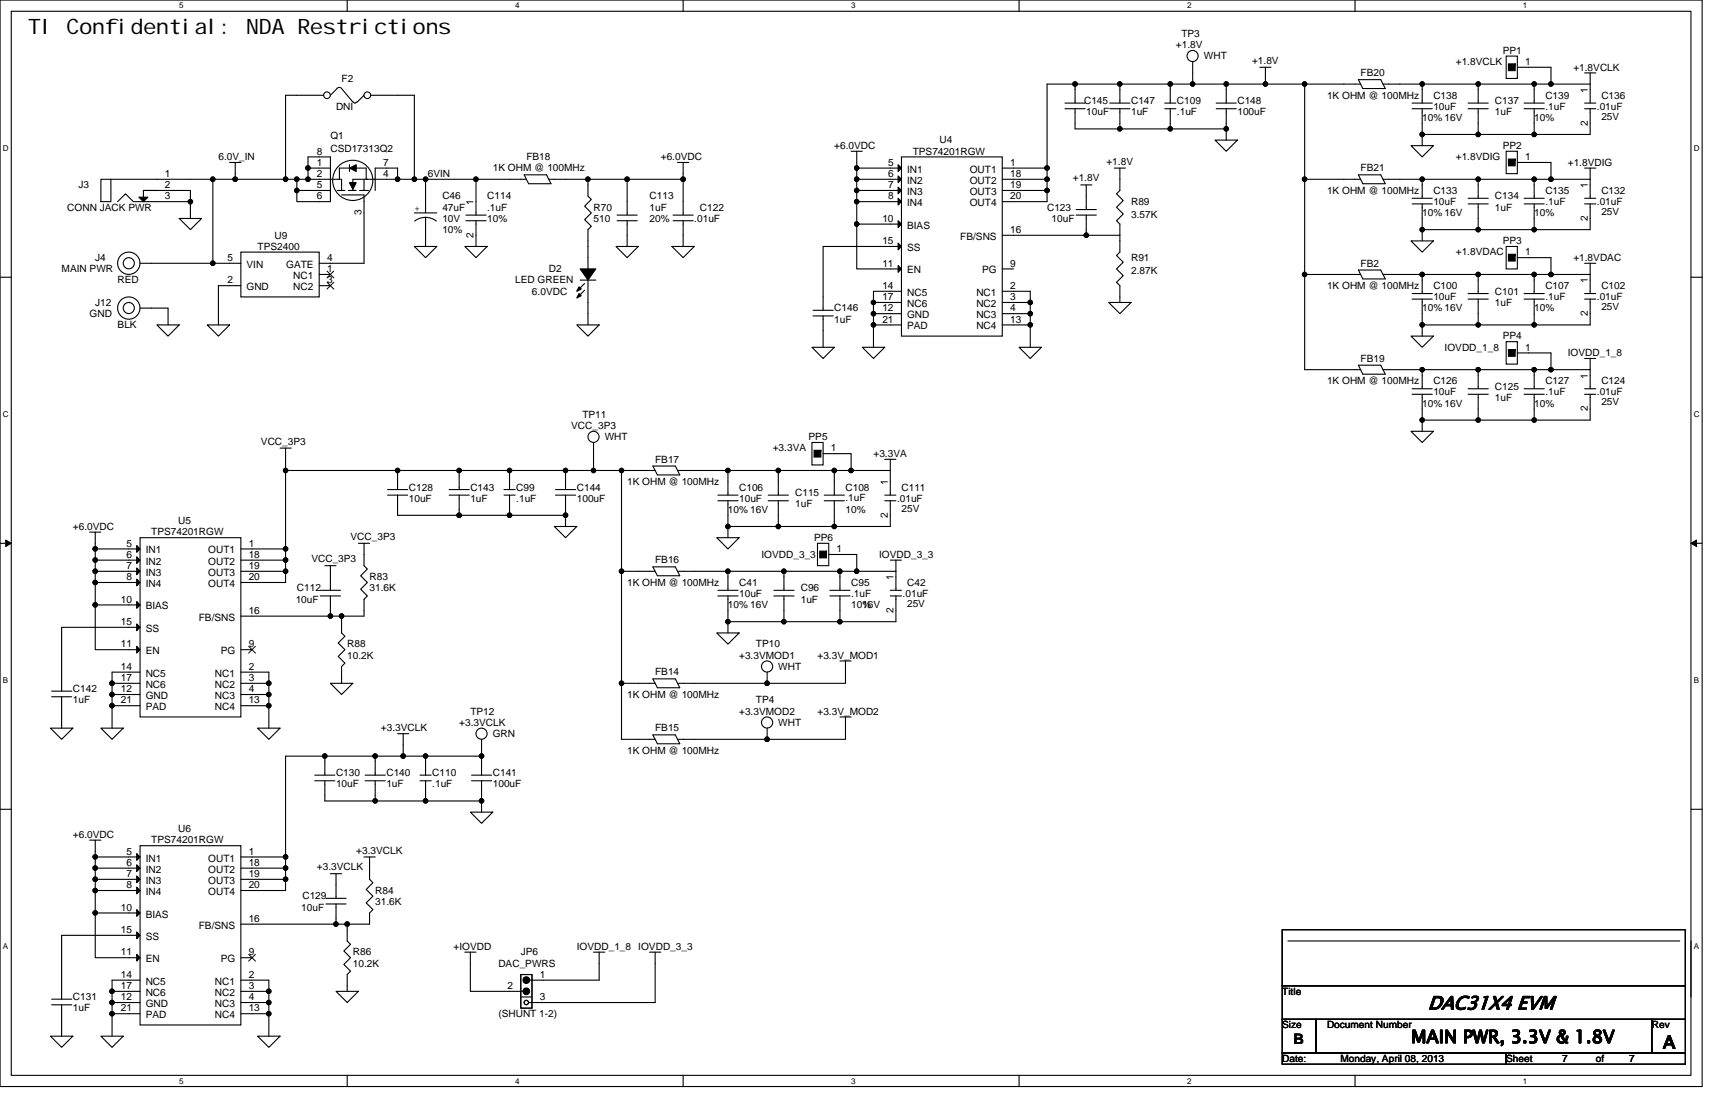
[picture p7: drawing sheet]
<svg xmlns="http://www.w3.org/2000/svg" width="432mm" height="279mm" viewBox="0 0 432 279" stroke-linecap="round" stroke-linejoin="round" font-family="sans-serif">
<path d="M0 0h428.6v273.5h-428.6zM2.8 2.8h422.9v267.9h-422.9z" fill="none" stroke="#000" stroke-width=".28"/>
<g fill="#fff">
<path d="M45.1 .3h1.1v2.3h-1.1z"/>
<path d="M45.1 271h1.1v2.2h-1.1z"/>
</g>
<path d="M87.4 0v2.8M87.4 270.7v2.8" fill="none" stroke="#000" stroke-width=".28"/>
<g fill="#fff">
<path d="M129.7 .3h1.1v2.3h-1.1z"/>
<path d="M129.7 271h1.1v2.2h-1.1z"/>
</g>
<path d="M172 0v2.8M172 270.7v2.8" fill="none" stroke="#000" stroke-width=".28"/>
<g fill="#fff">
<path d="M214.3 .3h1.1v2.3h-1.1z"/>
<path d="M214.3 271h1.1v2.2h-1.1z"/>
</g>
<path d="M256.6 0v2.8M256.6 270.7v2.8" fill="none" stroke="#000" stroke-width=".28"/>
<g fill="#fff">
<path d="M298.9 .3h1.1v2.3h-1.1z"/>
<path d="M298.9 271h1.1v2.2h-1.1z"/>
</g>
<path d="M341.2 0v2.8M341.2 270.7v2.8" fill="none" stroke="#000" stroke-width=".28"/>
<g fill="#fff">
<path d="M383.5 .3h1.1v2.3h-1.1z"/>
<path d="M383.5 271h1.1v2.2h-1.1z"/>
<path d="M.7 36.3h1.5v2.3h-1.5z"/>
<path d="M426.5 36.3h1.4v2.3h-1.4z"/>
<path d="M.7 103.3h1.5v2.2h-1.5z"/>
<path d="M426.5 103.3h1.4v2.2h-1.4z"/>
</g>
<path d="M0 69.8h2.8M425.7 69.8h2.9" fill="none" stroke="#000" stroke-width=".28"/>
<g fill="#fff">
<path d="M.7 170.2h1.4v2.3h-1.4z"/>
<path d="M426.5 170.2h1.3v2.3h-1.3z"/>
</g>
<path d="M0 136.8h2.8M425.7 136.8h2.9" fill="none" stroke="#000" stroke-width=".28"/>
<path d="M1.4 135.9l1.4 .9-1.4 .8zM425.7 136.8l1.4-.9v1.7z" fill="#000" stroke="#000" stroke-width=".25"/>
<g fill="#fff">
<path d="M.7 237.2h1.4v2.2h-1.4z"/>
<path d="M426.4 237.2h1.4v2.2h-1.4z"/>
</g>
<g fill="none" stroke="#000" stroke-width=".28">
<path d="M300.3 15.5v5.7M317.2 16.9h2.8M318.6 16.9v4.3M384.9 16.9h5.6v4.3M399 18.4h2.8M400.4 18.4v2.8M74.7 24h-2.8v21.1M80.4 39.5h-2.8v2.8M84.9 22.3l-1.7 1.7M86 22.2l-.6-.2-.6 .2M86 22.3l2.8 3.4M88.9 25.6a.55 .55 0 0 0 .5 .3 .55 .55 0 0 0 .5-.3"/>
<path d="M91.7 24l-1.7 1.7M100.1 24h4.2v21.1M214.3 38.1h2.8M215.7 38.1v4.2M268.1 27.4h5.1M268.1 26h5.1M270.7 21.2h11.3M270.7 21.2h-7.1v21.1M270.7 27.4v5h11.3M270.7 21.2v4.8M282 32.4h12.6M282 31v1.4"/>
<path d="M282 21.2v1.4M282 21.2h12.6M294.6 31v1.4M294.6 21.2v1.4M294.6 21.2h5.7M294.6 32.4h14.1M300.3 21.2h8.4M305.9 35.3h5.7l-2.9 2.8zM306.2 27.4h5.1M306.2 26h5.1M308.7 27.4v5M308.7 21.2v4.8"/>
<path d="M308.7 32.4v2.9M308.7 21.2h9.9M318.6 21.2h9.9M328.5 21.2v23.9M328.5 21.2h9.8M352.4 21.2h5.7M355.3 36.7h5.6l-2.8 2.8zM358.1 33.8v2.9M358.1 31v2.8M358.1 21.2v1.4M358.1 21.2h14.1M358.1 33.8h14.1"/>
<path d="M372.2 33.8h14.1M372.2 21.2h14.1v1.4M372.2 31v2.8M372.2 21.2v1.4M386.3 21.2h4.2M386.3 31v2.8M390.5 21.2h9.9M399 26h2.8M399 27.4h2.8M400.4 21.2v4.8M400.4 27.4v6.4h-14.1M45.1 55h5.7l-2.9 2.8z"/>
<path d="M47.9 47.9v7.1M47.9 45.1h5.7v21.2M53.6 45.1h5.6M57.8 40.9h2.8M59.2 40.9v4.2M59.2 45.1h12.7M71.9 45.1h2.8M74.7 47.9v2.9h5.7M74.7 47.9h5.7M74.7 45.1h2.9M74.7 45.1v2.8M77.6 42.3h2.8"/>
<path d="M77.6 42.3v2.8M77.6 45.1h2.8M91.7 53.6v12.7h-11.3M97.3 42.3h2.8v2.8M97.3 45.1h2.8M100.1 45.1h4.2M104.3 45.1h2.8M107.1 45.1h12.7M107.1 59.2v2.8M107.1 45.1v2.8M119.8 45.1v5.7M119.8 59.2v2.8"/>
<path d="M119.8 45.1h8.5M142.4 45.1h5.6M148 45.1h9.9M148 45.1v4.3l.9 .8-1.7 1.7 1.7 1.7-1.7 1.7 1.7 1.7-.9 .8v4.2M157.9 45.1h14.1M157.9 45.1v5.7M157.9 59.2v2.8M170.6 40.9h2.8M172 40.9v4.2M172 45.1v5.7M172 59.2v2.8M215.7 42.3h8.5"/>
<path d="M215.7 47.9v2.9M215.7 45.1v2.8M215.7 42.3v2.8M215.7 50.8v5.6M215.7 50.8h8.5M215.7 47.9h8.5M215.7 45.1h8.5M215.7 56.4v11.3h8.5M215.7 56.4h8.5M255.2 42.3h8.4M255.2 47.9h8.4M255.2 45.1h8.4v2.8"/>
<path d="M255.2 59.2h18.3M263.6 47.9v2.9h-8.4M263.6 42.3v2.8M272.1 46.5h2.8M273.5 59.2h8.5v4.3l-.9 .8 1.7 1.7-1.7 1.7 1.7 1.7-1.7 1.7 .9 .8v4.2M273.5 57.8v1.4M273.5 46.5v2.9M280.5 42.3h2.9M282 42.3v2.8M328.5 45.1v24M328.5 45.1h9.8M352.4 45.1h5.7"/>
<path d="M358.1 57.8v2.8M358.1 55v2.8M358.1 45.1v1.4M358.1 45.1h14.1M358.1 57.8h14.1M372.2 57.8h14.1M372.2 45.1h14.1v1.4M372.2 55v2.8M372.2 45.1v1.4M384.9 40.9h5.6v4.2M386.3 45.1h4.2M386.3 55v2.8"/>
<path d="M390.5 45.1h9.9M399 42.3h2.8M399 49.9h2.8M399 51.3h2.8M400.4 45.1v4.8M400.4 51.3v6.5h-14.1M400.4 42.3v2.8M38.1 66.3h15.5M38.1 77.6h4.2v4.2M53.6 66.3h7M60.6 71.9h-5.6v9.9M60.6 63.5h19.8v11.2h-19.8z"/>
<path d="M80.4 69.1h2.8M80.4 71.9h2.8M104.3 62h5.7l-2.9 2.9zM117 62h5.7l-2.9 2.9zM148 79v2.8M155.1 62h5.6l-2.8 2.9zM169.2 62h5.6l-2.8 2.9zM219.9 76.1v2.9h4.3M219.9 79v2.8h4.3M224.2 73.3h-4.3v2.8h4.3M224.2 62h-17v12.7M255.2 73.3h4.2v2.8"/>
<path d="M255.2 76.1h4.2M255.2 79h4.2M259.4 79v2.8M259.4 76.1v2.9M279.1 76.1h5.7l-2.8 2.9zM328.5 69.1v23.9h9.8M328.5 69.1h14.1M342 68h5.6l1.2 2.2h-5.7zM348.2 69.1h9.9M355.3 60.6h5.6l-2.8 2.9zM358.1 69.1h14.1M358.1 79v2.8"/>
<path d="M358.1 69.1v1.4M369.6 75.3h5.1M369.6 73.9h5.1M372.2 69.1h14.1v1.4M372.2 75.3v6.5M372.2 69.1v4.8M384.9 64.9h5.6v4.2M386.3 69.1h4.2M386.3 79v2.8M390.5 69.1h9.9M399 66.3h2.8M400.4 79v2.8h-14.1"/>
<path d="M400.4 69.1v1.4M400.4 66.3v2.8M39.5 81.8h5.6l-2.8 2.8zM52.2 81.8h5.6l-2.8 2.8zM145.2 81.8h5.7l-2.9 2.8zM204.4 87.4h5.7l-2.9 2.8zM207.2 83.2v4.2M217.1 87.4h5.7l-2.9 2.8zM219.9 81.8v5.6M255.2 81.8h4.2M256.6 87.4h5.6l-2.8 2.8zM259.4 81.8v5.6"/>
<path d="M352.4 93h5.7M355.3 84.6h5.6l-2.8 2.8zM358.1 81.8v2.8M358.1 93h14.1M358.1 81.8h14.1M358.1 93v1.5M372.2 93h14.1v1.5M372.2 81.8h14.1M372.2 93v1.5M384.9 88.8h5.6v4.2M386.3 93h4.2M390.5 93h9.9"/>
<path d="M399 90.2h2.8M400.4 93v1.5M400.4 90.2v2.8M70.5 112.8h2.8M71.9 118.4h28.2M71.9 118.4v19.8M71.9 112.8v5.6M100.1 118.4v1.4M100.1 118.4h15.5M115.6 118.4v1.4M115.6 118.4h12.7M128.3 118.4h14.1"/>
<path d="M128.3 118.4v4.8M142.4 118.4v4.8M142.4 118.4h7M149.4 118.4h7.1M149.4 114.2v4.2M156.5 118.4v25.4M156.5 118.4h4.2M174.8 118.4h8.5M183.3 118.4v2.8M183.3 118.4h12.7M196 118.4v2.8M196 118.4h14.1"/>
<path d="M210.1 114.2h4.2v4.2M210.1 118.4h4.2M210.1 118.4v2.8M214.3 118.4h9.9M222.8 115.6h2.8M224.2 118.4v2.8M224.2 115.6v2.8M355.3 108.6h5.6l-2.8 2.8zM358.1 105.7h14.1M358.1 105.7v2.9M358.1 102.9v2.8M372.2 105.7h14.1"/>
<path d="M372.2 102.9v2.8M386.3 102.9v2.8M400.4 102.9v2.8h-14.1M22.6 133.9h2.8M24 138.2h8.4M24 133.9v4.3M24 138.2v2.8h8.4M63.5 138.2h8.4M71.9 138.2v2.8M90.2 136.8h2.8M91.7 136.8v2.8M100.1 128.3v1.4h15.5"/>
<path d="M115.6 128.3v1.4M115.6 129.7h12.7M126.9 123.2h2.8M126.9 124.6h2.8M128.3 129.7h14.1M128.3 124.6v5.1M139.6 132.5h5.6l-2.8 2.8zM139.9 124.6h5M139.9 123.2h5M142.4 124.6v5.1M142.4 129.7v2.8M180.5 135.3h5.6l-2.8 2.9z"/>
<path d="M183.3 129.7v2.8M183.3 132.5h12.7M183.3 132.5v2.8M196 129.7v2.8M196 132.5h14.1M205.8 136.8h2.9v5.6h-2.9zM208.7 139.6h7v4.2M210.1 129.7v2.8M224.2 129.7v2.8h-14.1M24 146.6h8.4M24 143.8v2.8M24 141v2.8h8.4"/>
<path d="M24 152.3v11.2h8.4M24 146.6v5.7h8.4M32.4 157.9h-16.9v16.1M63.5 143.8h8.4v2.8h-8.4M63.5 141h8.4M63.5 155.1h19.7M71.9 141v2.8M81.8 142.4h2.8M83.2 155.1h2.8M83.2 153.7v1.4M83.2 142.4v2.8M86 155.1v4.2l.8 .9-1.6 1.6 1.6 1.7-1.6 1.7 1.6 1.7-.8 .9v4.2"/>
<path d="M91.7 153.7v1.4h-5.7M156.5 143.8h4.2M156.5 143.8v28.2M174.8 143.8h8.5M180.5 159.3h5.6l-2.8 2.8zM180.7 150h5.1M180.7 148.6h5.1M183.3 150v6.5M183.3 143.8v4.8M183.3 143.8h14.1M183.3 156.5h14.1M183.3 156.5v2.8"/>
<path d="M197.4 143.8v1.4M197.4 143.8h14.1M197.4 156.5h14.1M197.4 153.7v2.8M208.9 150h5.1M208.9 148.6h5.1M211.5 150v6.5M211.5 143.8v4.8M211.5 143.8h4.2M215.7 143.8h9.9M224.2 141h2.8M224.2 148.6h2.8"/>
<path d="M224.2 150h2.8M225.6 141v2.8M225.6 150v6.5h-14.1M225.6 143.8v4.8M13 175.4h5.1M13 174h5.1M15.5 175.4v7.9M28.2 172v2.8h4.2M28.2 174.8v2.8h4.2M28.2 177.6v5.7M32.4 169.2h-4.2v2.8h4.2M63.5 169.2h4.2v2.8"/>
<path d="M63.5 172h4.2M63.5 174.8h4.2M63.5 177.6h4.2M67.7 174.8v2.8M67.7 177.6v5.7M67.7 172v2.8M83.2 172h5.6l-2.8 2.8zM156.5 172h4.2M156.5 172v14.1h4.2M211.5 166.4h2.8M212.9 166.4v5.6h-38.1M12.7 183.3h5.7l-2.9 2.8z"/>
<path d="M25.4 183.3h5.6l-2.8 2.8zM64.9 183.3h5.6l-2.8 2.8zM79.2 196.5h5.1M79.2 195.1h5.1M81.8 190.3v4.8M81.8 190.3h-9.9v25.4M81.8 196.5v5.1h12.7M81.8 190.3h12.7M94.5 190.3v1.4M94.5 190.3h7M100.1 184.7h2.8M101.5 190.3h5.6"/>
<path d="M101.5 184.7v5.6M107.1 190.3h14.1M107.1 190.3v1.4M121.2 186.1v4.2M121.2 190.3v1.4M211.5 180.5h2.8M212.9 180.5v5.6h-38.1M0 203.7h2.8M22.6 211.5h2.8M24 211.5v4.2M24 215.7h11.3M24 218.5v2.8h11.3"/>
<path d="M24 215.7v2.8h11.3M35.3 212.9h25.3v45.1h-25.3zM60.6 215.7h11.3M60.6 218.5h11.3M71.9 218.5v2.8M71.9 215.7v2.8M83.2 219.9h2.8M84.6 219.9v6.2M91.7 215.7h2.8M93 215.7v2.8M94.5 200.2v1.4M94.5 201.6h12.6"/>
<path d="M107.1 201.6h14.1M107.1 200.2v1.4M118.4 204.4h5.7l-2.9 2.8zM121.2 200.2v1.4M121.2 201.6v2.8M425.7 203.7h2.9M24 224.2h11.3M24 221.3v2.9M24 229.8v11.3h11.3M24 224.2v5.6h11.3M35.3 235.4h-19.8v12.7M60.6 221.3h11.3v2.9h-11.3"/>
<path d="M60.6 232.6h24M82.1 227.5h5M82.1 226.1h5M84.6 227.5v5.1M84.6 232.6h2.8M87.4 232.6h5.6M87.4 232.6v4.3l.9 .8-1.7 1.7 1.7 1.7-1.7 1.7 1.7 1.7-.9 .8v4.2M117 239.7h2.8M118.4 239.7v9.8h9.9M149.4 239.7h2.9M150.9 239.7v7h-14.1M163.5 239.7h2.9"/>
<path d="M165 239.7v12.6h-28.2M322.8 234h101.5v14.1h-101.5zM324.3 236.9h98.6M425.7 236.9v14.1M15.5 256.6v4.2M28.2 249.5v2.8h7.1M28.2 252.3v2.9h7.1M28.2 255.2v5.6M35.3 246.7h-7.1v2.8h7.1M60.6 246.7h7.1v2.8M60.6 252.3h7.1M60.6 255.2h7.1"/>
<path d="M60.6 241.1h2.9M67.7 252.3v2.9M67.7 255.2v5.6M67.7 249.5h-7.1M67.7 249.5v2.8M84.6 249.5h5.6l-2.8 2.8zM322.8 248.1h101.5v8.5h-101.5zM322.8 256.6h8.5v8.4h-8.5zM331.3 256.6h84.6v8.4h-84.6zM415.9 256.6h8.4v8.4h-8.4zM12.7 260.8h5.7l-2.9 2.8zM25.4 260.8h5.6l-2.8 2.8z"/>
<path d="M64.9 260.8h5.6l-2.8 2.8zM322.8 265h56.4v2.9h-56.4zM379.2 265h45.1v2.9h-45.1z"/>
<circle cx="300.3" cy="14.1" r="1.4"/>
<circle cx="121.2" cy="184.7" r="1.4"/>
</g>
<g fill="#000" stroke="#000" stroke-width=".28">
<path d="M34.4 214.9l.9 .8-.9 .9zM34.4 217.7l.9 .8-.9 .9zM34.4 229l.9 .8-.9 .9zM34.4 234.6l.9 .8-.9 .9zM34.4 220.5l.9 .8-.9 .9zM34.4 223.3l.9 .9-.9 .8zM34.4 240.2l.9 .9-.9 .8z"/>
<path d="M206.4 138.7v1.7h1.7v-1.7z" fill-rule="evenodd"/>
<circle cx="270.7" cy="21.1" r=".56"/>
<circle cx="281.9" cy="32.4" r=".55"/>
<circle cx="281.9" cy="21.1" r=".55"/>
<circle cx="294.6" cy="32.4" r=".55"/>
<circle cx="294.6" cy="21.1" r=".55"/>
<circle cx="300.3" cy="21.1" r=".55"/>
<circle cx="308.7" cy="32.4" r=".55"/>
<circle cx="308.7" cy="21.1" r=".55"/>
<circle cx="318.6" cy="21.1" r=".55"/>
<circle cx="328.5" cy="21.1" r=".55"/>
<circle cx="358.1" cy="33.8" r=".55"/>
<circle cx="358.1" cy="21.1" r=".55"/>
<circle cx="372.2" cy="33.8" r=".55"/>
<circle cx="372.2" cy="21.1" r=".55"/>
<circle cx="386.3" cy="21.1" r=".55"/>
<circle cx="386.3" cy="33.8" r=".55"/>
<circle cx="390.5" cy="21.1" r=".56"/>
<circle cx="47.9" cy="50.8" r=".55"/>
<circle cx="53.6" cy="45.1" r=".56"/>
<circle cx="59.2" cy="45.1" r=".57"/>
<circle cx="71.9" cy="45.1" r=".56"/>
<circle cx="74.7" cy="45.1" r=".56"/>
<circle cx="74.7" cy="47.9" r=".55"/>
<circle cx="77.5" cy="45.1" r=".56"/>
<circle cx="77.5" cy="42.3" r=".55"/>
<circle cx="100.1" cy="45.1" r=".56"/>
<circle cx="104.3" cy="45.1" r=".56"/>
<circle cx="107.1" cy="45.1" r=".56"/>
<circle cx="119.8" cy="45.1" r=".56"/>
<circle cx="148" cy="45.1" r=".56"/>
<circle cx="157.9" cy="45.1" r=".57"/>
<circle cx="172" cy="45.1" r=".57"/>
<circle cx="215.7" cy="45.1" r=".56"/>
<circle cx="215.7" cy="42.3" r=".55"/>
<circle cx="215.7" cy="56.4" r=".55"/>
<circle cx="215.7" cy="50.8" r=".55"/>
<circle cx="215.7" cy="47.9" r=".55"/>
<circle cx="263.6" cy="45.1" r=".57"/>
<circle cx="263.6" cy="42.3" r=".56"/>
<circle cx="263.6" cy="47.9" r=".56"/>
<circle cx="273.5" cy="59.2" r=".56"/>
<circle cx="328.5" cy="45.1" r=".56"/>
<circle cx="358.1" cy="45.1" r=".56"/>
<circle cx="358.1" cy="57.8" r=".55"/>
<circle cx="372.2" cy="45.1" r=".56"/>
<circle cx="372.2" cy="57.8" r=".55"/>
<circle cx="386.3" cy="45.1" r=".56"/>
<circle cx="386.3" cy="57.8" r=".55"/>
<circle cx="390.5" cy="45.1" r=".57"/>
<circle cx="53.6" cy="66.3" r=".56"/>
<circle cx="219.9" cy="76.1" r=".55"/>
<circle cx="219.9" cy="78.9" r=".55"/>
<circle cx="259.4" cy="76.1" r=".55"/>
<circle cx="259.4" cy="78.9" r=".55"/>
<circle cx="328.5" cy="69.1" r=".55"/>
<circle cx="358.1" cy="69.1" r=".55"/>
<circle cx="372.2" cy="69.1" r=".55"/>
<circle cx="386.3" cy="69.1" r=".55"/>
<circle cx="390.5" cy="69.1" r=".56"/>
<circle cx="219.9" cy="81.8" r=".55"/>
<circle cx="259.4" cy="81.8" r=".55"/>
<circle cx="358.1" cy="93" r=".55"/>
<circle cx="358.1" cy="81.8" r=".55"/>
<circle cx="372.2" cy="93" r=".55"/>
<circle cx="372.2" cy="81.8" r=".55"/>
<circle cx="386.3" cy="93" r=".55"/>
<circle cx="386.3" cy="81.8" r=".55"/>
<circle cx="390.5" cy="93" r=".56"/>
<circle cx="71.9" cy="118.4" r=".55"/>
<circle cx="100.1" cy="118.4" r=".55"/>
<circle cx="115.6" cy="118.4" r=".56"/>
<circle cx="128.3" cy="118.4" r=".55"/>
<circle cx="142.4" cy="118.4" r=".55"/>
<circle cx="149.4" cy="118.4" r=".55"/>
<circle cx="156.5" cy="118.4" r=".55"/>
<circle cx="183.3" cy="118.4" r=".55"/>
<circle cx="196" cy="118.4" r=".55"/>
<circle cx="210.1" cy="118.4" r=".55"/>
<circle cx="214.3" cy="118.4" r=".56"/>
<circle cx="358.1" cy="105.7" r=".55"/>
<circle cx="372.2" cy="105.7" r=".55"/>
<circle cx="386.3" cy="105.7" r=".55"/>
<circle cx="24" cy="138.2" r=".56"/>
<circle cx="71.9" cy="138.2" r=".55"/>
<circle cx="115.6" cy="129.7" r=".57"/>
<circle cx="128.3" cy="129.7" r=".56"/>
<circle cx="142.4" cy="129.7" r=".56"/>
<circle cx="183.3" cy="132.5" r=".55"/>
<circle cx="196" cy="132.5" r=".55"/>
<circle cx="210.1" cy="132.5" r=".55"/>
<circle cx="24" cy="143.8" r=".57"/>
<circle cx="24" cy="146.6" r=".56"/>
<circle cx="24" cy="152.2" r=".56"/>
<circle cx="24" cy="141" r=".56"/>
<circle cx="71.9" cy="143.8" r=".56"/>
<circle cx="71.9" cy="141" r=".55"/>
<circle cx="83.2" cy="155.1" r=".55"/>
<circle cx="86" cy="155.1" r=".55"/>
<circle cx="156.5" cy="143.8" r=".56"/>
<circle cx="183.3" cy="143.8" r=".56"/>
<circle cx="183.3" cy="156.5" r=".55"/>
<circle cx="197.3" cy="143.8" r=".56"/>
<circle cx="197.4" cy="156.5" r=".55"/>
<circle cx="211.4" cy="143.8" r=".56"/>
<circle cx="211.5" cy="156.5" r=".55"/>
<circle cx="215.7" cy="143.8" r=".56"/>
<circle cx="28.2" cy="172" r=".56"/>
<circle cx="28.2" cy="174.8" r=".55"/>
<circle cx="28.2" cy="177.6" r=".55"/>
<circle cx="67.7" cy="172" r=".56"/>
<circle cx="67.7" cy="174.8" r=".55"/>
<circle cx="67.7" cy="177.6" r=".55"/>
<circle cx="156.5" cy="172" r=".56"/>
<circle cx="193.1" cy="172" r=".57"/>
<circle cx="81.8" cy="190.3" r=".55"/>
<circle cx="94.5" cy="190.3" r=".56"/>
<circle cx="101.5" cy="190.3" r=".56"/>
<circle cx="107.1" cy="190.3" r=".55"/>
<circle cx="121.2" cy="190.3" r=".55"/>
<circle cx="193.1" cy="186.1" r=".57"/>
<circle cx="24" cy="215.7" r=".56"/>
<circle cx="24" cy="218.5" r=".56"/>
<circle cx="71.9" cy="215.7" r=".55"/>
<circle cx="71.9" cy="218.5" r=".55"/>
<circle cx="94.5" cy="201.6" r=".56"/>
<circle cx="107.1" cy="201.6" r=".55"/>
<circle cx="121.2" cy="201.6" r=".55"/>
<circle cx="24" cy="221.3" r=".57"/>
<circle cx="24" cy="224.2" r=".56"/>
<circle cx="24" cy="229.8" r=".56"/>
<circle cx="71.9" cy="221.3" r=".56"/>
<circle cx="84.6" cy="232.6" r=".55"/>
<circle cx="87.4" cy="232.6" r=".56"/>
<circle cx="28.2" cy="249.5" r=".56"/>
<circle cx="28.2" cy="252.3" r=".55"/>
<circle cx="28.2" cy="255.2" r=".55"/>
<circle cx="67.7" cy="249.5" r=".56"/>
<circle cx="67.7" cy="252.3" r=".55"/>
<circle cx="67.7" cy="255.2" r=".55"/>
</g>
<path d="M82.3 68.2l1.8 1.8M82.3 71.1l1.8 1.7M84 68.2l-1.7 1.8M84 71.1l-1.7 1.7M62.6 240.2l1.7 1.7M64.3 240.2l-1.7 1.7" fill="none" stroke="#000" stroke-width=".25"/>
<circle cx="82.3" cy="24" r=".84" fill="#fff" stroke="#000" stroke-width=".28"/>
<path d="M74.7 24h6.8" fill="none" stroke="#000" stroke-width=".28"/>
<circle cx="92.5" cy="24" r=".84" fill="#fff" stroke="#000" stroke-width=".28"/>
<g fill="none" stroke="#000" stroke-width=".28">
<path d="M379.2 14.1h2.8v5.6h-2.8zM382 16.9h2.9M80.4 39.5h2.8v11.3h-2.8M93.3 24h6.8M227 39.5h25.3v45.1h-25.3zM279.4 27.4h5.1M279.4 26h5.1M282 22.6v3.4M282 27.4v3.6M293.2 26h2.9M293.2 27.4h2.9M294.6 22.6v3.4"/>
<path d="M294.6 27.4v3.6M338.3 21.2h4.3M342 20h5.6l1.2 2.3h-5.7zM352.4 21.2h-4.2M355.5 27.4h5.1M355.5 26h5.1M358.1 22.6v3.4M358.1 27.4v3.6M369.6 27.4h5.1M369.6 26h5.1M372.2 22.6v3.4M372.2 27.4v3.6"/>
<path d="M379.2 38.1h2.8v5.6h-2.8zM383.7 27.4h5.1M383.7 26h5.1M386.3 22.6v3.4M386.3 27.4v3.6M25.4 45.1h2.5v5.7h-2.5zM29.6 50.8l2-2 2 2h14.3M36.1 47.9h3.4M36.1 47.9v1.7M39.5 47.9h8.4M47.9 45.1h-20M80.4 45.1h5.6v2.8"/>
<path d="M80.4 47.9h2.8M80.4 42.3h2.8M84.9 47.9h1.9M86 49.1h5.7v4.5M87.7 47.9h2M88 41.5v1.7M88.3 42.3h-2.9v2.8M89.7 42.3h2.5v2.8h2.3v-2.8h2.8M90.5 47.9h2.3M91.7 45.1v2.8M92.5 45.1h-3.7v2.8M97.3 45.1h-2.8v2.8"/>
<path d="M104.3 53.6h5.7M107.1 54.7l1.5 .3 1.3 .6M107.1 54.7l-1.4 .3-1.3 .6M107.1 54.7v4.5M107.1 47.9v5.7M117.3 55.6h5.1M117.3 54.1h5.1M119.8 50.8v3.3M119.8 55.6v3.6M128.3 45.1h4.2M132 44h5.6l1.1 2.2h-5.6zM142.4 45.1h-4.2"/>
<path d="M155.4 55.6h5M155.4 54.1h5M157.9 50.8v3.3M157.9 55.6v3.6M169.5 55.6h5M169.5 54.1h5M172 50.8v3.3M172 55.6v3.6M224.2 42.3h2.8M224.2 56.4h2.8M224.2 45.1h2.8M224.2 47.9h2.8"/>
<path d="M224.2 50.8h2.8M252.3 42.3h2.9M252.3 45.1h2.9M252.3 47.9h2.9M252.3 50.8h2.9M252.3 59.2h2.9M271 54.1h5M271 52.7h5M273.5 49.4v3.3M273.5 54.1v3.7M282 45.1v2.8l-.9 .9 1.7 1.7-1.7 1.7 1.7 1.7-1.7 1.7 .9 .8v2.8M338.3 45.1h4.3"/>
<path d="M342 44h5.6l1.2 2.2h-5.7zM352.4 45.1h-4.2M355.5 51.3h5.1M355.5 49.9h5.1M358.1 46.5v3.4M358.1 51.3v3.7M369.6 51.3h5.1M369.6 49.9h5.1M372.2 46.5v3.4M372.2 51.3v3.7M382 40.9h2.9M383.7 51.3h5.1"/>
<path d="M383.7 49.9h5.1M386.3 46.5v3.4M386.3 51.3v3.7M35.3 77.6h2.8M35.3 66.3h2.8M146.1 70.5h3.9M147.2 71.4l-1.7 1.6M147.2 73l-1.7 1.7M148 70.5v8.5M148 62v5.7M204.7 79.5h5.1M204.7 78.1h5.1"/>
<path d="M207.2 79.5v3.7M207.2 74.7v3.4M224.2 62h2.8M224.2 67.7h2.8M224.2 73.3h2.8M224.2 76.1h2.8M224.2 79h2.8M252.3 67.7h2.9M252.3 73.3h2.9M252.3 76.1h2.9M252.3 79h2.9M355.5 75.3h5.1"/>
<path d="M355.5 73.9h5.1M358.1 70.5v3.4M358.1 75.3v3.7M379.2 62h2.8v5.7h-2.8zM382 64.9h2.9M383.7 75.3h5.1M383.7 73.9h5.1M386.3 70.5v3.4M386.3 75.3v3.7M399 73.9h2.8M399 75.3h2.8M400.4 75.3v3.7"/>
<path d="M400.4 70.5v3.4M224.2 81.8h2.8M252.3 81.8h2.9M342 91.9h5.6l1.2 2.3h-5.7zM342.6 93h-4.3M348.2 93h4.2M355.5 99.3h5.1M355.5 97.9h5.1M358.1 94.5v3.4M358.1 99.3v3.6M369.6 99.3h5.1M369.6 97.9h5.1"/>
<path d="M372.2 94.5v3.4M372.2 99.3v3.6M379.2 86h2.8v5.7h-2.8zM382 88.8h2.9M383.7 99.3h5.1M383.7 97.9h5.1M386.3 94.5v3.4M386.3 99.3v3.6M399 97.9h2.8M399 99.3h2.8M400.4 94.5v3.4M400.4 99.3v3.6"/>
<path d="M100.1 119.8v3.4M115.6 119.8v3.4M149.4 111.4v2.8M160.7 118.4h4.3M164.4 117.3h5.6l1.2 2.2h-5.7zM170.6 118.4h4.2M204.4 111.4h2.8v5.6h-2.8zM207.2 114.2h2.9M32.4 138.2h2.9M35.3 135.3h25.3v45.2h-25.3zM60.6 138.2h2.9M91.7 139.6v2.8l.8 .8-1.7 1.7 1.7 1.7-1.7 1.7 1.7 1.7-.8 .9v2.8"/>
<path d="M97.6 124.6h5M97.6 123.2h5M100.1 124.6v3.7M113.1 124.6h5.1M113.1 123.2h5.1M115.6 124.6v3.7M180.7 126h5.1M180.7 124.6h5.1M183.3 121.2v3.4M183.3 126v3.7M193.4 126h5.1M193.4 124.6h5.1"/>
<path d="M196 121.2v3.4M196 126v3.7M207.5 126h5.1M207.5 124.6h5.1M210.1 121.2v3.4M210.1 126v3.7M222.8 124.6h2.8M222.8 126h2.8M224.2 126v3.7M224.2 121.2v3.4M32.4 152.3h2.9M32.4 157.9h2.9"/>
<path d="M32.4 141h2.9M32.4 143.8h2.9M32.4 146.6h2.9M60.6 141h2.9M60.6 143.8h2.9M60.6 146.6h2.9M60.6 155.1h2.9M80.6 150h5.1M80.6 148.6h5.1M83.2 150v3.7M83.2 145.2v3.4M160.7 143.8h4.3"/>
<path d="M164.4 142.7h5.6l1.2 2.2h-5.7zM170.6 143.8h4.2M194.8 150h5.1M194.8 148.6h5.1M197.4 145.2v3.4M197.4 150v3.7M32.4 163.5h2.9M32.4 169.2h2.9M32.4 172h2.9M32.4 174.8h2.9M32.4 177.6h2.9M60.6 163.5h2.9"/>
<path d="M60.6 169.2h2.9M60.6 172h2.9M60.6 174.8h2.9M60.6 177.6h2.9M160.7 172h4.3M164.4 170.9h5.6l1.2 2.2h-5.7zM174.8 172h-4.2M193.1 169.2v2.8M91.9 196.5h5.1M91.9 195.1h5.1M94.5 191.7v3.4M94.5 196.5v3.7"/>
<path d="M105.7 195.1h2.9M105.7 196.5h2.9M107.1 191.7v3.4M107.1 196.5v3.7M118.7 196.5h5.1M118.7 195.1h5.1M121.2 191.7v3.4M121.2 196.5v3.7M160.7 186.1h4.3M164.4 185h5.6l1.2 2.2h-5.7zM170.6 186.1h4.2M193.1 183.3v2.8"/>
<path d="M93 218.5v2.8l.9 .9-1.7 1.7 1.7 1.7-1.7 1.7 1.7 1.7-.9 .8v2.8M13 252.9h5.1M13 251.5h5.1M15.5 248.1v3.4M15.5 252.9v3.7M128.3 249.5h3.7M131.1 245.3h2.8v8.5h-2.8zM131.1 251h2.8M132 246.1h1.1v1.2h-1.1zM133.1 246.7h3.7M133.1 252.3h3.7"/>
<circle cx="88.8" cy="45.4" r="5.1"/>
<circle cx="32.4" cy="66.3" r="1.4"/>
<circle cx="32.4" cy="77.5" r="1.4"/>
<circle cx="32.4" cy="66.3" r="2.81"/>
<circle cx="32.4" cy="77.5" r="2.81"/>
<circle cx="149.4" cy="110" r="1.4"/>
<circle cx="193.1" cy="167.8" r="1.4"/>
<circle cx="193.1" cy="181.9" r="1.4"/>
<circle cx="132.5" cy="249.5" r=".56"/>
<circle cx="132.5" cy="252.3" r=".55"/>
</g>
<g fill="#000" stroke="#000" stroke-width=".28">
<path d="M226.1 41.5l.9 .8-.9 .9zM226.1 55.6l.9 .8-.9 .9zM226.1 44.3l.9 .8-.9 .9zM226.1 47.1l.9 .8-.9 .9zM226.1 49.9l.9 .9-.9 .8zM226.1 61.2l.9 .8-.9 .9zM226.1 66.8l.9 .9-.9 .8zM34.4 137.3l.9 .9-.9 .8zM34.4 151.4l.9 .9-.9 .8zM34.4 157.1l.9 .8-.9 .9zM34.4 140.1l.9 .9-.9 .8zM34.4 143l.9 .8-.9 .9z"/>
<path d="M34.4 145.8l.9 .8-.9 .9zM34.4 162.7l.9 .8-.9 .9z"/>
<path d="M379.8 16.1v1.7h1.7v-1.7z" fill-rule="evenodd"/>
<path d="M35 49.6h2.2l-1.1 1.2z" fill-rule="evenodd"/>
<path d="M88 42.3l1.7-.8v1.7z" fill-rule="evenodd"/>
<path d="M88 46h1.7l-.9 1.7z" fill-rule="evenodd"/>
<path d="M379.8 40v1.7h1.7v-1.7z" fill-rule="evenodd"/>
<path d="M145.8 73.9l.5 .5-1.1 .6z" fill-rule="evenodd"/>
<path d="M145.8 72.2l.5 .5-1.1 .6z" fill-rule="evenodd"/>
<path d="M146.1 67.7h3.9l-2 2.8z" fill-rule="evenodd"/>
<path d="M379.8 64v1.7h1.7v-1.7z" fill-rule="evenodd"/>
<path d="M379.8 88v1.7h1.7v-1.7z" fill-rule="evenodd"/>
<path d="M205 113.3v1.7h1.7v-1.7z" fill-rule="evenodd"/>
<circle cx="270.7" cy="21.1" r=".56"/>
<circle cx="281.9" cy="32.4" r=".55"/>
<circle cx="281.9" cy="21.1" r=".55"/>
<circle cx="294.6" cy="32.4" r=".55"/>
<circle cx="294.6" cy="21.1" r=".55"/>
<circle cx="300.3" cy="21.1" r=".55"/>
<circle cx="308.7" cy="32.4" r=".55"/>
<circle cx="308.7" cy="21.1" r=".55"/>
<circle cx="318.6" cy="21.1" r=".55"/>
<circle cx="328.5" cy="21.1" r=".55"/>
<circle cx="358.1" cy="33.8" r=".55"/>
<circle cx="358.1" cy="21.1" r=".55"/>
<circle cx="372.2" cy="33.8" r=".55"/>
<circle cx="372.2" cy="21.1" r=".55"/>
<circle cx="386.3" cy="21.1" r=".55"/>
<circle cx="386.3" cy="33.8" r=".55"/>
<circle cx="390.5" cy="21.1" r=".56"/>
<circle cx="47.9" cy="50.8" r=".55"/>
<circle cx="53.6" cy="45.1" r=".56"/>
<circle cx="59.2" cy="45.1" r=".57"/>
<circle cx="71.9" cy="45.1" r=".56"/>
<circle cx="74.7" cy="45.1" r=".56"/>
<circle cx="74.7" cy="47.9" r=".55"/>
<circle cx="77.5" cy="45.1" r=".56"/>
<circle cx="77.5" cy="42.3" r=".55"/>
<circle cx="100.1" cy="45.1" r=".56"/>
<circle cx="104.3" cy="45.1" r=".56"/>
<circle cx="107.1" cy="45.1" r=".56"/>
<circle cx="119.8" cy="45.1" r=".56"/>
<circle cx="148" cy="45.1" r=".56"/>
<circle cx="157.9" cy="45.1" r=".57"/>
<circle cx="172" cy="45.1" r=".57"/>
<circle cx="215.7" cy="45.1" r=".56"/>
<circle cx="215.7" cy="42.3" r=".55"/>
<circle cx="215.7" cy="56.4" r=".55"/>
<circle cx="215.7" cy="50.8" r=".55"/>
<circle cx="215.7" cy="47.9" r=".55"/>
<circle cx="263.6" cy="45.1" r=".57"/>
<circle cx="263.6" cy="42.3" r=".56"/>
<circle cx="263.6" cy="47.9" r=".56"/>
<circle cx="273.5" cy="59.2" r=".56"/>
<circle cx="328.5" cy="45.1" r=".56"/>
<circle cx="358.1" cy="45.1" r=".56"/>
<circle cx="358.1" cy="57.8" r=".55"/>
<circle cx="372.2" cy="45.1" r=".56"/>
<circle cx="372.2" cy="57.8" r=".55"/>
<circle cx="386.3" cy="45.1" r=".56"/>
<circle cx="386.3" cy="57.8" r=".55"/>
<circle cx="390.5" cy="45.1" r=".57"/>
<circle cx="53.6" cy="66.3" r=".56"/>
<circle cx="219.9" cy="76.1" r=".55"/>
<circle cx="219.9" cy="78.9" r=".55"/>
<circle cx="259.4" cy="76.1" r=".55"/>
<circle cx="259.4" cy="78.9" r=".55"/>
<circle cx="328.5" cy="69.1" r=".55"/>
<circle cx="358.1" cy="69.1" r=".55"/>
<circle cx="372.2" cy="69.1" r=".55"/>
<circle cx="386.3" cy="69.1" r=".55"/>
<circle cx="390.5" cy="69.1" r=".56"/>
<circle cx="219.9" cy="81.8" r=".55"/>
<circle cx="259.4" cy="81.8" r=".55"/>
<circle cx="358.1" cy="93" r=".55"/>
<circle cx="358.1" cy="81.8" r=".55"/>
<circle cx="372.2" cy="93" r=".55"/>
<circle cx="372.2" cy="81.8" r=".55"/>
<circle cx="386.3" cy="93" r=".55"/>
<circle cx="386.3" cy="81.8" r=".55"/>
<circle cx="390.5" cy="93" r=".56"/>
<circle cx="71.9" cy="118.4" r=".55"/>
<circle cx="100.1" cy="118.4" r=".55"/>
<circle cx="115.6" cy="118.4" r=".56"/>
<circle cx="128.3" cy="118.4" r=".55"/>
<circle cx="142.4" cy="118.4" r=".55"/>
<circle cx="149.4" cy="118.4" r=".55"/>
<circle cx="156.5" cy="118.4" r=".55"/>
<circle cx="183.3" cy="118.4" r=".55"/>
<circle cx="196" cy="118.4" r=".55"/>
<circle cx="210.1" cy="118.4" r=".55"/>
<circle cx="214.3" cy="118.4" r=".56"/>
<circle cx="358.1" cy="105.7" r=".55"/>
<circle cx="372.2" cy="105.7" r=".55"/>
<circle cx="386.3" cy="105.7" r=".55"/>
<circle cx="24" cy="138.2" r=".56"/>
<circle cx="71.9" cy="138.2" r=".55"/>
<circle cx="115.6" cy="129.7" r=".57"/>
<circle cx="128.3" cy="129.7" r=".56"/>
<circle cx="142.4" cy="129.7" r=".56"/>
<circle cx="183.3" cy="132.5" r=".55"/>
<circle cx="196" cy="132.5" r=".55"/>
<circle cx="210.1" cy="132.5" r=".55"/>
<circle cx="24" cy="143.8" r=".57"/>
<circle cx="24" cy="146.6" r=".56"/>
<circle cx="24" cy="152.2" r=".56"/>
<circle cx="24" cy="141" r=".56"/>
<circle cx="71.9" cy="143.8" r=".56"/>
<circle cx="71.9" cy="141" r=".55"/>
<circle cx="83.2" cy="155.1" r=".55"/>
<circle cx="86" cy="155.1" r=".55"/>
<circle cx="156.5" cy="143.8" r=".56"/>
<circle cx="183.3" cy="143.8" r=".56"/>
<circle cx="183.3" cy="156.5" r=".55"/>
<circle cx="197.3" cy="143.8" r=".56"/>
<circle cx="197.4" cy="156.5" r=".55"/>
<circle cx="211.4" cy="143.8" r=".56"/>
<circle cx="211.5" cy="156.5" r=".55"/>
<circle cx="215.7" cy="143.8" r=".56"/>
<circle cx="28.2" cy="172" r=".56"/>
<circle cx="28.2" cy="174.8" r=".55"/>
<circle cx="28.2" cy="177.6" r=".55"/>
<circle cx="67.7" cy="172" r=".56"/>
<circle cx="67.7" cy="174.8" r=".55"/>
<circle cx="67.7" cy="177.6" r=".55"/>
<circle cx="156.5" cy="172" r=".56"/>
<circle cx="193.1" cy="172" r=".57"/>
<circle cx="81.8" cy="190.3" r=".55"/>
<circle cx="94.5" cy="190.3" r=".56"/>
<circle cx="101.5" cy="190.3" r=".56"/>
<circle cx="107.1" cy="190.3" r=".55"/>
<circle cx="121.2" cy="190.3" r=".55"/>
<circle cx="193.1" cy="186.1" r=".57"/>
<circle cx="24" cy="215.7" r=".56"/>
<circle cx="24" cy="218.5" r=".56"/>
<circle cx="71.9" cy="215.7" r=".55"/>
<circle cx="71.9" cy="218.5" r=".55"/>
<circle cx="94.5" cy="201.6" r=".56"/>
<circle cx="107.1" cy="201.6" r=".55"/>
<circle cx="121.2" cy="201.6" r=".55"/>
<circle cx="24" cy="221.3" r=".57"/>
<circle cx="24" cy="224.2" r=".56"/>
<circle cx="24" cy="229.8" r=".56"/>
<circle cx="71.9" cy="221.3" r=".56"/>
<circle cx="84.6" cy="232.6" r=".55"/>
<circle cx="87.4" cy="232.6" r=".56"/>
<circle cx="28.2" cy="249.5" r=".56"/>
<circle cx="28.2" cy="252.3" r=".55"/>
<circle cx="28.2" cy="255.2" r=".55"/>
<circle cx="67.7" cy="249.5" r=".56"/>
<circle cx="67.7" cy="252.3" r=".55"/>
<circle cx="67.7" cy="255.2" r=".55"/>
<circle cx="132.5" cy="246.7" r=".84"/>
<circle cx="132.5" cy="249.5" r=".84"/>
</g>
<path d="M62.6 162.7l1.7 1.7M64.3 162.7l-1.7 1.7" fill="none" stroke="#000" stroke-width=".25"/>
<text font-size="5.4" x="7.1" y="8.5">TI Confidential: NDA Restrictions</text>
<text font-size="4.8" x="359.5" y="254.1">DAC31X4 EVM</text>
<g font-size="4.5">
<text x="355.3" y="262.5">MAIN PWR, 3.3V &amp; 1.8V</text>
<text x="418.7" y="263.9">A</text>
</g>
<text font-size="3.7" x="325.6" y="262.8">B</text>
<g font-size="2.5">
<text x="297.5" y="9.3">TP3</text>
<text x="296.1" y="12.1">+1.8V</text>
<text x="303.1" y="14.9">WHT</text>
<text x="315.2" y="16.1">+1.8V</text>
<text x="366.5" y="16.4">+1.8VCLK</text>
<text x="378.4" y="13.5">PP1</text>
<text x="384" y="16.3">1</text>
<text x="396.1" y="17.8">+1.8VCLK</text>
<text x="86" y="20.6">F2</text>
<text x="342.6" y="19.2">FB20</text>
<text x="399.8" y="23.4" transform="rotate(-90 399.8 23.4)">1</text>
<text x="84.6" y="27.6">DNI</text>
<text x="272.9" y="26.2">C145</text>
<text x="273.5" y="29">10uF</text>
<text x="284.8" y="26.2">C147</text>
<text x="284.8" y="29">1uF</text>
<text x="296.3" y="26.2">C109</text>
<text x="296.3" y="29">.1uF</text>
<text x="311.6" y="26.2">C148</text>
<text x="311.6" y="29">100uF</text>
<text x="334.1" y="24.8">1K OHM @ 100MHz</text>
<text x="360.9" y="24.8">C138</text>
<text x="360.9" y="27.6">10uF</text>
<text x="376.4" y="26.2">C137</text>
<text x="376.4" y="29">1uF</text>
<text x="389.1" y="24.8">C139</text>
<text x="389.1" y="27.6">.1uF</text>
<text x="402.1" y="27.6">.01uF</text>
<text x="403.2" y="24.8">C136</text>
<text x="83.2" y="35">Q1</text>
<text x="358.1" y="30.5">10% 16V</text>
<text x="386.3" y="30.5">10%</text>
<text x="399.8" y="31.6" transform="rotate(-90 399.8 31.6)">2</text>
<text x="403.2" y="30.2">25V</text>
<text x="55" y="40.3">6.0V_IN</text>
<text x="79.8" y="41.7">1</text>
<text x="79.8" y="38.9">8</text>
<text x="83.2" y="38.4">CSD17313Q2</text>
<text x="96.4" y="41.7">7</text>
<text x="132.5" y="40.3">FB18</text>
<text x="166.4" y="40.3">+6.0VDC</text>
<text x="210.1" y="37.5">+6.0VDC</text>
<text x="223.6" y="41.7">5</text>
<text x="229.8" y="38.9">TPS74201RGW</text>
<text x="236.6" y="36.1">U4</text>
<text x="254.3" y="41.7">1</text>
<text x="278.6" y="41.4">+1.8V</text>
<text x="366.5" y="40.3">+1.8VDIG</text>
<text x="378.4" y="37.5">PP2</text>
<text x="384" y="40.3">1</text>
<text x="394.7" y="41.7">+1.8VDIG</text>
<text x="19.7" y="47.4">J3</text>
<text x="41.5" y="47.3">2</text>
<text x="41.5" y="44.5">1</text>
<text x="79.8" y="47.3">5</text>
<text x="79.8" y="44.5">2</text>
<text x="96.4" y="44.5">4</text>
<text x="107.7" y="44.6">6VIN</text>
<text x="124.1" y="43.1">1K OHM @ 100MHz</text>
<text x="223.6" y="44.5">6</text>
<text x="223.6" y="47.3">7</text>
<text x="228.4" y="43.5">IN1</text>
<text x="228.4" y="46.3">IN2</text>
<text x="244.2" y="43.5">OUT1</text>
<text x="244.2" y="46.3">OUT2</text>
<text x="254.3" y="44.5">18</text>
<text x="254.3" y="47.3">19</text>
<text x="270.1" y="45.7">+1.8V</text>
<text x="342.6" y="43.1">FB21</text>
<text x="399.8" y="47.4" transform="rotate(-90 399.8 47.4)">1</text>
<text x="16.9" y="53">CONN JACK PWR</text>
<text x="41.5" y="50.2">3</text>
<text x="79.8" y="50.2">6</text>
<text x="104.3" y="53">+</text>
<text x="111.4" y="50.2">C46</text>
<text x="111.4" y="53">47uF</text>
<text x="119.3" y="51.6" transform="rotate(-90 119.3 51.6)">1</text>
<text x="122.7" y="50.2">C114</text>
<text x="122.7" y="53">.1uF</text>
<text x="149.4" y="53">R70</text>
<text x="163.5" y="50.2">C113</text>
<text x="163.5" y="53">1uF</text>
<text x="176.2" y="53">C122</text>
<text x="223.6" y="50.2">8</text>
<text x="228.4" y="49.1">IN3</text>
<text x="228.4" y="51.9">IN4</text>
<text x="244.2" y="49.1">OUT3</text>
<text x="244.2" y="51.9">OUT4</text>
<text x="254.3" y="50.2">20</text>
<text x="263.6" y="53">C123</text>
<text x="284.8" y="51.6">R89</text>
<text x="334.1" y="48.8">1K OHM @ 100MHz</text>
<text x="360.9" y="48.8">C133</text>
<text x="360.9" y="51.6">10uF</text>
<text x="376.4" y="50.2">C134</text>
<text x="376.4" y="53">1uF</text>
<text x="389.1" y="48.8">C135</text>
<text x="389.1" y="51.6">.1uF</text>
<text x="402.1" y="51.6">.01uF</text>
<text x="403.2" y="48.8">C132</text>
<text x="91.1" y="54.1" transform="rotate(-90 91.1 54.1)">3</text>
<text x="111.4" y="55.8">10V</text>
<text x="111.4" y="58.7">10%</text>
<text x="119.3" y="59.8" transform="rotate(-90 119.3 59.8)">2</text>
<text x="122.7" y="55.8">10%</text>
<text x="149.4" y="55.8">510</text>
<text x="163.5" y="55.8">20%</text>
<text x="174.8" y="55.8">.01uF</text>
<text x="222.2" y="55.8">10</text>
<text x="228.4" y="57.6">BIAS</text>
<text x="254.3" y="58.6">16</text>
<text x="264.8" y="55.8">10uF</text>
<text x="284.8" y="55">3.57K</text>
<text x="358.1" y="54.4">10% 16V</text>
<text x="386.3" y="54.4">10%</text>
<text x="399.8" y="55.6" transform="rotate(-90 399.8 55.6)">2</text>
<text x="403.2" y="54.1">25V</text>
<text x="24" y="65.7">J4</text>
<text x="57.3" y="65.7">5</text>
<text x="64.9" y="62.9">TPS2400</text>
<text x="69.1" y="60">U9</text>
<text x="82.3" y="65.7">4</text>
<text x="222.2" y="61.4">15</text>
<text x="228.4" y="63.2">SS</text>
<text x="241.8" y="60.4">FB/SNS</text>
<text x="284.8" y="65.7">R91</text>
<text x="366.5" y="64.3">+1.8VDAC</text>
<text x="378.4" y="61.5">PP3</text>
<text x="384" y="64.3">1</text>
<text x="396.1" y="65.7">+1.8VDAC</text>
<text x="15.5" y="68.5">MAIN PWR</text>
<text x="29.6" y="71.3">RED</text>
<text x="57.3" y="71.3">2</text>
<text x="62.1" y="67.4">VIN</text>
<text x="72.1" y="67.4">GATE</text>
<text x="73.9" y="70.2">NC1</text>
<text x="82.3" y="68.5">1</text>
<text x="82.3" y="71.3">3</text>
<text x="129.7" y="71.3">LED GREEN</text>
<text x="138.2" y="68.5">D2</text>
<text x="222.2" y="67.1">11</text>
<text x="228.4" y="68.8">EN</text>
<text x="247.3" y="68.8">PG</text>
<text x="254.3" y="67.1">9</text>
<text x="284.8" y="69.1">2.87K</text>
<text x="342.6" y="67.1">FB2</text>
<text x="399.8" y="71.4" transform="rotate(-90 399.8 71.4)">1</text>
<text x="24" y="77">J12</text>
<text x="62.1" y="73">GND</text>
<text x="73.9" y="73">NC2</text>
<text x="133.9" y="74.1">6.0VDC</text>
<text x="222.2" y="72.7">14</text>
<text x="222.2" y="75.5">17</text>
<text x="228.4" y="74.5">NC5</text>
<text x="228.4" y="77.3">NC6</text>
<text x="245.8" y="74.5">NC1</text>
<text x="245.8" y="77.3">NC2</text>
<text x="254.3" y="72.7">2</text>
<text x="254.3" y="75.5">3</text>
<text x="334.1" y="72.7">1K OHM @ 100MHz</text>
<text x="360.9" y="72.7">C100</text>
<text x="360.9" y="75.6">10uF</text>
<text x="376.4" y="74.1">C101</text>
<text x="376.4" y="77">1uF</text>
<text x="389.1" y="72.7">C107</text>
<text x="389.1" y="75.6">.1uF</text>
<text x="402.1" y="75.6">.01uF</text>
<text x="403.2" y="72.7">C102</text>
<text x="22.6" y="79.8">GND</text>
<text x="29.6" y="82.6">BLK</text>
<text x="210.1" y="78.4">C146</text>
<text x="210.1" y="81.2">1uF</text>
<text x="222.2" y="78.4">12</text>
<text x="222.2" y="81.2">21</text>
<text x="228.4" y="80.1">GND</text>
<text x="228.4" y="82.9">PAD</text>
<text x="245.8" y="80.1">NC3</text>
<text x="245.8" y="82.9">NC4</text>
<text x="254.3" y="78.4">4</text>
<text x="254.3" y="81.2">13</text>
<text x="358.1" y="78.4">10% 16V</text>
<text x="386.3" y="78.4">10%</text>
<text x="399.8" y="79.5" transform="rotate(-90 399.8 79.5)">2</text>
<text x="403.2" y="78.1">25V</text>
<text x="363.7" y="88.2">IOVDD_1_8</text>
<text x="378.4" y="85.4">PP4</text>
<text x="384" y="88.2">1</text>
<text x="394.7" y="89.7">IOVDD_1_8</text>
<text x="342.6" y="91.1">FB19</text>
<text x="399.8" y="95.3" transform="rotate(-90 399.8 95.3)">1</text>
<text x="334.1" y="96.7">1K OHM @ 100MHz</text>
<text x="360.9" y="96.7">C126</text>
<text x="360.9" y="99.5">10uF</text>
<text x="376.4" y="98.1">C125</text>
<text x="376.4" y="100.9">1uF</text>
<text x="389.1" y="96.7">C127</text>
<text x="389.1" y="99.5">.1uF</text>
<text x="402.1" y="99.5">.01uF</text>
<text x="403.2" y="96.7">C124</text>
<text x="143.8" y="108">VCC_3P3</text>
<text x="146.6" y="105.2">TP11</text>
<text x="358.1" y="102.3">10% 16V</text>
<text x="386.3" y="102.3">10%</text>
<text x="399.8" y="103.5" transform="rotate(-90 399.8 103.5)">2</text>
<text x="403.2" y="102.1">25V</text>
<text x="65.7" y="111.9">VCC_3P3</text>
<text x="152.3" y="110.8">WHT</text>
<text x="194.6" y="113.6">+3.3VA</text>
<text x="203.6" y="110.8">PP5</text>
<text x="209.2" y="113.6">1</text>
<text x="165" y="116.4">FB17</text>
<text x="219.9" y="115">+3.3VA</text>
<text x="102.9" y="123.5">C128</text>
<text x="118.4" y="123.5">C143</text>
<text x="130" y="123.5">C99</text>
<text x="145.2" y="123.5">C144</text>
<text x="157.9" y="122.1">1K OHM @ 100MHz</text>
<text x="186.1" y="123.5">C106</text>
<text x="200.2" y="124.9">C115</text>
<text x="212.9" y="123.5">C108</text>
<text x="223.6" y="122.1" transform="rotate(-90 223.6 122.1)">1</text>
<text x="227" y="123.5">C111</text>
<text x="44.9" y="132">U5</text>
<text x="102.9" y="126.3">10uF</text>
<text x="118.4" y="126.3">1uF</text>
<text x="130" y="126.3">.1uF</text>
<text x="145.2" y="126.3">100uF</text>
<text x="183.3" y="129.1">10% 16V</text>
<text x="186.1" y="126.3">10uF</text>
<text x="200.2" y="127.7">1uF</text>
<text x="212.9" y="126">.1uF</text>
<text x="212.9" y="129.1">10%</text>
<text x="223.6" y="130.3" transform="rotate(-90 223.6 130.3)">2</text>
<text x="225.8" y="126.3">.01uF</text>
<text x="227" y="128.8">25V</text>
<text x="18.4" y="133.4">+6.0VDC</text>
<text x="31.9" y="137.6">5</text>
<text x="38.1" y="134.8">TPS74201RGW</text>
<text x="62.6" y="137.6">1</text>
<text x="88.3" y="135.9">VCC_3P3</text>
<text x="205" y="136.2">PP6</text>
<text x="31.9" y="140.4">6</text>
<text x="31.9" y="143.2">7</text>
<text x="36.7" y="139.3">IN1</text>
<text x="36.7" y="142.1">IN2</text>
<text x="52.5" y="139.3">OUT1</text>
<text x="52.5" y="142.1">OUT2</text>
<text x="62.6" y="140.4">18</text>
<text x="62.6" y="143.2">19</text>
<text x="78.4" y="141.5">VCC_3P3</text>
<text x="165" y="141.8">FB16</text>
<text x="191.7" y="140.4">IOVDD_3_3</text>
<text x="210.6" y="139">1</text>
<text x="221.3" y="140.4">IOVDD_3_3</text>
<text x="31.9" y="146">8</text>
<text x="36.7" y="144.9">IN3</text>
<text x="36.7" y="147.8">IN4</text>
<text x="52.5" y="144.9">OUT3</text>
<text x="52.5" y="147.8">OUT4</text>
<text x="62.6" y="146">20</text>
<text x="74.7" y="148.9">C112</text>
<text x="93" y="146">R83</text>
<text x="93" y="148.9">31.6K</text>
<text x="157.9" y="147.5">1K OHM @ 100MHz</text>
<text x="186.1" y="147.5">C41</text>
<text x="201.6" y="148.9">C96</text>
<text x="214.3" y="147.5">C95</text>
<text x="225" y="146.1" transform="rotate(-90 225 146.1)">1</text>
<text x="228.4" y="147.5">C42</text>
<text x="30.5" y="151.7">10</text>
<text x="36.7" y="153.4">BIAS</text>
<text x="62.6" y="154.5">16</text>
<text x="74.4" y="151.7">10uF</text>
<text x="183.3" y="153.1">10% 16V</text>
<text x="186.1" y="150.3">10uF</text>
<text x="201.6" y="151.7">1uF</text>
<text x="214.3" y="150.3">.1uF</text>
<text x="214.3" y="153.1">10%</text>
<text x="217.1" y="153.1">16V</text>
<text x="225" y="154.2" transform="rotate(-90 225 154.2)">2</text>
<text x="227.3" y="150.3">.01uF</text>
<text x="228.4" y="152.8">25V</text>
<text x="30.5" y="157.3">15</text>
<text x="36.7" y="159">SS</text>
<text x="50.1" y="156.2">FB/SNS</text>
<text x="30.5" y="162.9">11</text>
<text x="36.7" y="164.7">EN</text>
<text x="55.6" y="164.7">PG</text>
<text x="62.6" y="162.9">9</text>
<text x="87.4" y="163">R88</text>
<text x="87.4" y="165.8">10.2K</text>
<text x="186.1" y="165.8">+3.3VMOD1</text>
<text x="190.3" y="163">TP10</text>
<text x="205.8" y="165.8">+3.3V_MOD1</text>
<text x="30.5" y="168.6">14</text>
<text x="30.5" y="171.4">17</text>
<text x="36.7" y="170.3">NC5</text>
<text x="36.7" y="173.1">NC6</text>
<text x="54.1" y="170.3">NC1</text>
<text x="54.1" y="173.1">NC2</text>
<text x="62.6" y="168.6">2</text>
<text x="62.6" y="171.4">3</text>
<text x="165" y="170">FB14</text>
<text x="196" y="168.6">WHT</text>
<text x="18.4" y="174.2">C142</text>
<text x="18.4" y="177.1">1uF</text>
<text x="30.5" y="174.2">12</text>
<text x="30.5" y="177">21</text>
<text x="36.7" y="176">GND</text>
<text x="36.7" y="178.8">PAD</text>
<text x="54.1" y="176">NC3</text>
<text x="54.1" y="178.8">NC4</text>
<text x="62.6" y="174.2">4</text>
<text x="62.6" y="177">13</text>
<text x="118.4" y="179.9">TP12</text>
<text x="157.9" y="175.7">1K OHM @ 100MHz</text>
<text x="186.1" y="179.9">+3.3VMOD2</text>
<text x="190.3" y="177.1">TP4</text>
<text x="205.8" y="179.9">+3.3V_MOD2</text>
<text x="95.9" y="184.1">+3.3VCLK</text>
<text x="115.6" y="182.7">+3.3VCLK</text>
<text x="124.1" y="185.5">GRN</text>
<text x="165" y="184.1">FB15</text>
<text x="196" y="182.7">WHT</text>
<text x="157.9" y="189.8">1K OHM @ 100MHz</text>
<text x="84.6" y="195.4">C130</text>
<text x="97.3" y="195.4">C140</text>
<text x="108.8" y="195.4">C110</text>
<text x="124.1" y="195.4">C141</text>
<text x="84.6" y="198.2">10uF</text>
<text x="97.3" y="198.2">1uF</text>
<text x="108.8" y="198.2">.1uF</text>
<text x="124.1" y="198.2">100uF</text>
<text x="44.9" y="209.5">U6</text>
<text x="18.4" y="210.9">+6.0VDC</text>
<text x="31.9" y="215.1">5</text>
<text x="38.1" y="212.3">TPS74201RGW</text>
<text x="62.6" y="215.1">1</text>
<text x="89.7" y="214.8">+3.3VCLK</text>
<text x="31.9" y="217.9">6</text>
<text x="31.9" y="220.7">7</text>
<text x="36.7" y="216.9">IN1</text>
<text x="36.7" y="219.7">IN2</text>
<text x="52.5" y="216.9">OUT1</text>
<text x="52.5" y="219.7">OUT2</text>
<text x="62.6" y="217.9">18</text>
<text x="62.6" y="220.7">19</text>
<text x="79.8" y="219.1">+3.3VCLK</text>
<text x="31.9" y="223.6">8</text>
<text x="36.7" y="222.5">IN3</text>
<text x="36.7" y="225.3">IN4</text>
<text x="52.5" y="222.5">OUT3</text>
<text x="52.5" y="225.3">OUT4</text>
<text x="62.6" y="223.6">20</text>
<text x="76.1" y="226.4">C129</text>
<text x="94.5" y="225">R84</text>
<text x="94.5" y="227.8">31.6K</text>
<text x="30.5" y="229.2">10</text>
<text x="36.7" y="230.9">BIAS</text>
<text x="50.1" y="233.8">FB/SNS</text>
<text x="62.6" y="232">16</text>
<text x="75.9" y="229.2">10uF</text>
<text x="30.5" y="234.8">15</text>
<text x="36.7" y="236.6">SS</text>
<text x="114.2" y="239.1">+IOVDD</text>
<text x="145.2" y="239.1">IOVDD_1_8</text>
<text x="160.7" y="239.1">IOVDD_3_3</text>
<text x="30.5" y="240.5">11</text>
<text x="36.7" y="242.2">EN</text>
<text x="55.6" y="242.2">PG</text>
<text x="62.6" y="240.5">9</text>
<text x="88.8" y="240.5">R86</text>
<text x="88.8" y="243.3">10.2K</text>
<text x="125.5" y="243.3">DAC_PWRS</text>
<text x="131.1" y="240.5">JP6</text>
<text x="18.4" y="251.8">C131</text>
<text x="30.5" y="246.1">14</text>
<text x="30.5" y="248.9">17</text>
<text x="30.5" y="251.8">12</text>
<text x="36.7" y="247.9">NC5</text>
<text x="36.7" y="250.7">NC6</text>
<text x="54.1" y="247.9">NC1</text>
<text x="54.1" y="250.7">NC2</text>
<text x="62.6" y="246.1">2</text>
<text x="62.6" y="248.9">3</text>
<text x="62.6" y="251.8">4</text>
<text x="127.7" y="248.9">2</text>
<text x="135.9" y="246.1">1</text>
<text x="135.9" y="251.8">3</text>
<text x="322.8" y="250.4">Title</text>
<text x="18.4" y="254.6">1uF</text>
<text x="30.5" y="254.6">21</text>
<text x="36.7" y="253.5">GND</text>
<text x="36.7" y="256.3">PAD</text>
<text x="54.1" y="253.5">NC3</text>
<text x="54.1" y="256.3">NC4</text>
<text x="62.6" y="254.6">13</text>
<text x="125.5" y="256">(SHUNT 1-2)</text>
<text x="322.8" y="258.8">Size</text>
<text x="334.1" y="258.8">Document Number</text>
<text x="415.9" y="258.8">Rev</text>
<text x="322.8" y="267.3">Date:</text>
<text x="337.5" y="267.3">Monday, April 08, 2013</text>
<text x="379.2" y="267.3">Sheet</text>
<text x="393.3" y="267.3">7</text>
<text x="401.8" y="267.3">of</text>
<text x="410.2" y="267.3">7</text>
</g>
<g font-size="2">
<text x="45.1" y="2.1">5</text>
<text x="129.7" y="2.1">4</text>
<text x="214.3" y="2.1">3</text>
<text x="298.9" y="2.1">2</text>
<text x="383.5" y="2.1">1</text>
<text x=".7" y="38.1">D</text>
<text x="426.5" y="38.1">D</text>
<text x=".7" y="105.1">C</text>
<text x="426.5" y="105.1">C</text>
<text x=".7" y="172">B</text>
<text x="426.5" y="172">B</text>
<text x=".7" y="239">A</text>
<text x="426.5" y="239">A</text>
<text x="45.1" y="272.8">5</text>
<text x="129.7" y="272.8">4</text>
<text x="214.3" y="272.8">3</text>
<text x="298.9" y="272.8">2</text>
<text x="383.5" y="272.8">1</text>
</g>
</svg>
